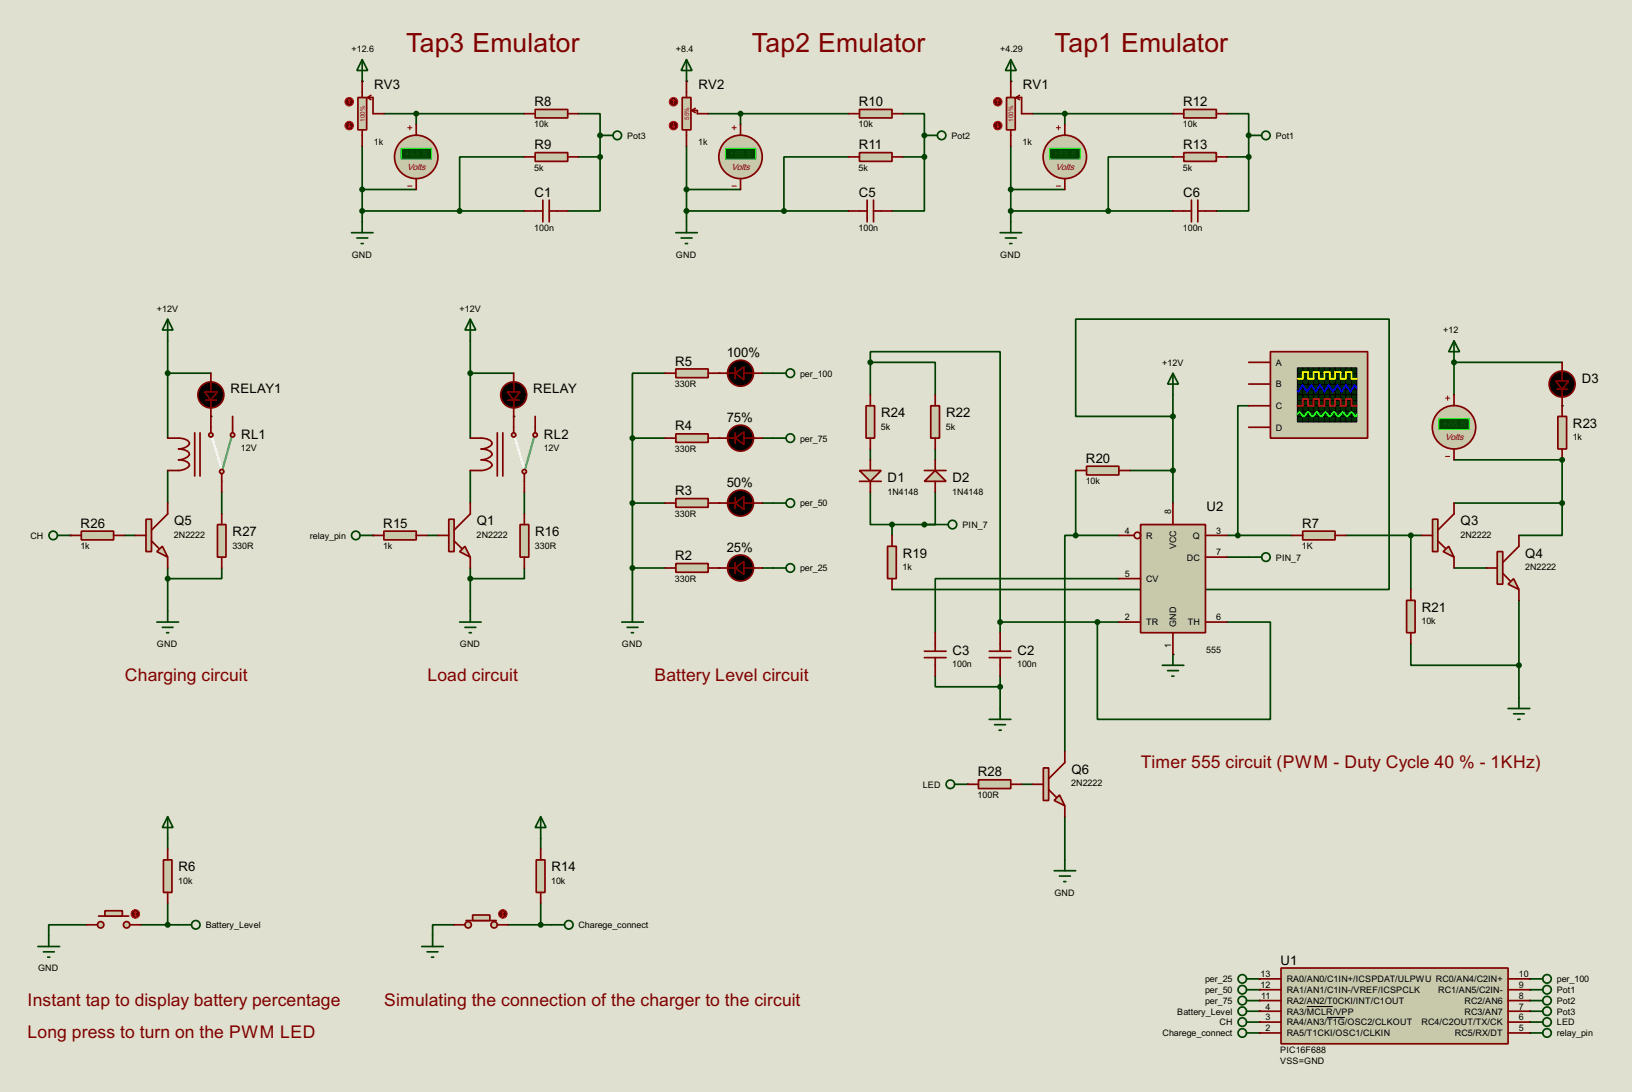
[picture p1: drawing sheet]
<svg xmlns="http://www.w3.org/2000/svg" width="383mm" height="256mm" viewBox="0 0 383 256" stroke-linecap="round" stroke-linejoin="round" font-family="sans-serif">
<path d="M0 0h383.5v256.5h-383.5z" fill="#e0e0d0"/>
<circle cx="85.1" cy="19.1" r=".2" fill="#004000"/>
<path d="M85.1 34.3v17.8M90.2 26.7h33M97.8 26.7v2.6M123.2 36.9h-15.2v12.7M135.9 36.9h5.1v12.7h-7.6M85.1 49.6h38.1M85.1 44.5h12.7" fill="none" stroke="#004000" stroke-width=".4"/>
<circle cx="161.3" cy="19.1" r=".2" fill="#004000"/>
<path d="M161.3 34.3v17.8M166.4 26.7h33M174 26.7v2.6M199.4 36.9h-15.2v12.7M212.1 36.9h5.1v12.7h-7.6M161.3 49.6h38.1M161.3 44.5h12.7" fill="none" stroke="#004000" stroke-width=".4"/>
<circle cx="237.5" cy="19.1" r=".2" fill="#004000"/>
<path d="M237.5 34.3v17.8M242.6 26.7h33M250.2 26.7v2.6M275.6 36.9h-15.2v12.7M288.3 36.9h5.1v12.7h-7.6M237.5 49.6h38.1M237.5 44.5h12.7M156.3 87.7h-7.7v15.2h7.7M179.1 133.4h2.6" fill="none" stroke="#004000" stroke-width=".4"/>
<circle cx="169" cy="133.4" r=".2" fill="#004000"/>
<path d="M179.1 118.2h2.6" fill="none" stroke="#004000" stroke-width=".4"/>
<circle cx="169" cy="118.2" r=".2" fill="#004000"/>
<path d="M179.1 102.9h2.6" fill="none" stroke="#004000" stroke-width=".4"/>
<circle cx="169" cy="102.9" r=".2" fill="#004000"/>
<path d="M179.1 87.7h2.6" fill="none" stroke="#004000" stroke-width=".4"/>
<circle cx="169" cy="87.7" r=".2" fill="#004000"/>
<path d="M39.4 196.9v2.5M127.1 196.9v2.5M106.7 217.2h-5v2.6M119.4 217.2h10.2M127.1 212.1v5.1" fill="none" stroke="#004000" stroke-width=".4"/>
<circle cx="87.7" cy="125.8" r=".2" fill="#004000"/>
<path d="M123.2 115.6v5.1M100.4 125.8h2.5M110.5 133.4v10.2M123.2 133.4v2.5h-12.7" fill="none" stroke="#004000" stroke-width=".4"/>
<circle cx="120.7" cy="97.8" r=".2" fill="#004000"/>
<path d="M135.9 26.7h5.1v10.2M110.5 80.1v22.8M110.5 87.7h10.2M110.5 110.5v7.7M148.6 102.9v40.7M148.6 118.2h7.7M148.6 133.4h7.7M20.4 217.2h-8.9v2.6M33.1 217.2h8.9M39.4 212.1v5.1" fill="none" stroke="#004000" stroke-width=".4"/>
<circle cx="141" cy="31.8" r=".2" fill="#004000"/>
<path d="M212.1 26.7h5.1v10.2" fill="none" stroke="#004000" stroke-width=".4"/>
<circle cx="217.2" cy="31.8" r=".2" fill="#004000"/>
<path d="M288.3 26.7h5.1v10.2" fill="none" stroke="#004000" stroke-width=".4"/>
<g fill="#004000">
<circle cx="293.4" cy="31.8" r=".2"/>
<circle cx="296" cy="229.9" r=".2"/>
<circle cx="359.5" cy="229.9" r=".2"/>
<circle cx="359.5" cy="232.5" r=".2"/>
<circle cx="359.5" cy="235" r=".2"/>
<circle cx="359.5" cy="237.5" r=".2"/>
<circle cx="359.5" cy="240.1" r=".2"/>
<circle cx="359.5" cy="242.6" r=".2"/>
<circle cx="296" cy="240.1" r=".2"/>
<circle cx="296" cy="242.6" r=".2"/>
<circle cx="296" cy="232.5" r=".2"/>
<circle cx="296" cy="237.5" r=".2"/>
<circle cx="296" cy="235" r=".2"/>
</g>
<path d="M341.7 85.1v7.7" fill="none" stroke="#004000" stroke-width=".4"/>
<circle cx="341.7" cy="85.1" r=".2" fill="#004000"/>
<path d="M341.7 85.1h25.4" fill="none" stroke="#004000" stroke-width=".4"/>
<circle cx="367.1" cy="95.3" r=".2" fill="#004000"/>
<path d="M341.7 108h25.4" fill="none" stroke="#004000" stroke-width=".4"/>
<circle cx="367.1" cy="108" r=".2" fill="#004000"/>
<g fill="none" stroke="#004000" stroke-width=".4">
<path d="M275.6 92.8v5h-22.8v-22.8h73.6v63.5h-116.8M341.7 118.2h25.4M367.1 118.2v7.6h-10.2M367.1 108v10.2M219.8 123.2h-10.2v2.6M288.3 130.9h5.1M316.3 125.8h17.8M331.5 125.8v12.7M341.7 133.4h7.6M219.8 158.8v2.5h15.2M235 158.8v7.6M331.5 151.2v5.1h25.4"/>
<path d="M356.9 141v22.9"/>
</g>
<circle cx="275.6" cy="153.7" r=".2" fill="#004000"/>
<path d="M204.5 85.1h15.3v7.7M204.5 85.1v-2.5h30.5v63.5M204.5 85.1v7.7M204.5 115.6v7.6h5.1M204.5 105.5v2.5M219.8 115.6v7.6h-2.6M219.8 105.5v2.5M262.9 135.9h-43.1v12.7M235 146.1h27.9M235 146.1v2.5M257.9 146.1v22.9h40.6v-22.9h-10.2" fill="none" stroke="#004000" stroke-width=".4"/>
<circle cx="16.6" cy="125.8" r=".2" fill="#004000"/>
<path d="M52.1 115.6v5.1M29.3 125.8h2.5M39.4 133.4v10.2M52.1 133.4v2.5h-12.7" fill="none" stroke="#004000" stroke-width=".4"/>
<circle cx="49.6" cy="97.8" r=".2" fill="#004000"/>
<path d="M39.4 80.1v22.8M39.4 87.7h10.2M275.6 97.8v20.4M39.4 110.5v7.7M252.8 110.5v15.3M265.5 110.5h10.1M252.8 125.8h-2.6v50.8M252.8 125.8h10.1M250.2 191.8v10.2" fill="none" stroke="#004000" stroke-width=".4"/>
<circle cx="227.4" cy="184.2" r=".2" fill="#004000"/>
<path d="M85.1 14l1.3 2.6h-2.5zM85.1 14v5.1M82.6 54.7h5.1M83.9 55.9h2.5M84.9 57.2h.5M85.1 52.1v2.6M293.4 95.3h-2.5v30.5M288.3 125.8h15.3M240.1 184.2h2.5" fill="none" stroke="#004000" stroke-width=".4"/>
<path d="M84.1 22.9h2.1v7.6h-2.1z" fill="#c8c8aa" stroke="#800000" stroke-width=".4"/>
<path d="M85.1 19.1v3.8M85.1 30.5v3.8M86.4 22.9l.8 .5M86.4 22.9h1.3v3.8h2.5M87.2 22.4l-.8 .5" fill="none" stroke="#800000" stroke-width=".4"/>
<circle cx="82" cy="23.9" r="1" fill="#400000" stroke="#f00" stroke-width=".23"/>
<path d="M82.1 23.4l-.3 .3M82.1 23.4l.3 .3M82.1 23.4v1" fill="none" stroke="#f00" stroke-width=".23"/>
<circle cx="82" cy="29.5" r="1" fill="#400000" stroke="#f00" stroke-width=".23"/>
<path d="M81.8 29.8l.3 .2M82.1 29v1M82.4 29.8l-.3 .2" fill="none" stroke="#f00" stroke-width=".23"/>
<g fill="none" stroke="#004000" stroke-width=".4">
<path d="M359.5 232.5h3M359.5 235h3M359.5 237.5h3"/>
<circle cx="363.5" cy="235" r="1"/>
<circle cx="363.5" cy="237.5" r="1"/>
<circle cx="363.5" cy="232.5" r="1"/>
</g>
<circle cx="85.1" cy="49.6" r=".5" fill="#004000" stroke="#004000" stroke-width=".4"/>
<path d="M125.8 25.7h7.6v2h-7.6z" fill="#c8c8aa" stroke="#800000" stroke-width=".4"/>
<path d="M123.2 26.7h2.6M133.4 26.7h2.5" fill="none" stroke="#800000" stroke-width=".4"/>
<path d="M125.8 35.9h7.6v2h-7.6z" fill="#c8c8aa" stroke="#800000" stroke-width=".4"/>
<path d="M123.2 36.9h2.6M133.4 36.9h2.5M123.2 49.6h4.4M127.6 47v5.1M129.1 47v5.1M129.1 49.6h4.3" fill="none" stroke="#800000" stroke-width=".4"/>
<g fill="#004000" stroke="#004000" stroke-width=".4">
<circle cx="108" cy="49.6" r=".5"/>
<circle cx="141" cy="36.9" r=".5"/>
</g>
<circle cx="97.8" cy="36.9" r="5.1" fill="#c8c8aa" stroke="#800000" stroke-width=".4"/>
<path d="M95.8 30h1M96.3 29.5v1M95.8 43.7h1" fill="none" stroke="#800000" stroke-width=".23"/>
<path d="M94.3 34.9h7.1v2.5h-7.1z" fill="#004000" stroke="#0f0" stroke-width=".23"/>
<path d="M97.8 29.3v2.5M97.8 42v2.5" fill="none" stroke="#800000" stroke-width=".4"/>
<g fill="#004000" stroke="#004000" stroke-width=".4">
<circle cx="97.8" cy="26.7" r=".5"/>
<circle cx="85.1" cy="44.5" r=".5"/>
</g>
<path d="M161.3 14l1.3 2.6h-2.5zM161.3 14v5.1M158.8 54.7h5.1M160.1 55.9h2.5M161.1 57.2h.5M161.3 52.1v2.6" fill="none" stroke="#004000" stroke-width=".4"/>
<path d="M160.3 22.9h2.1v7.6h-2.1z" fill="#c8c8aa" stroke="#800000" stroke-width=".4"/>
<path d="M161.3 19.1v3.8M161.3 30.5v3.8M162.6 26l.8 .5M162.6 26h1.3v.7h2.5M163.4 25.5l-.8 .5" fill="none" stroke="#800000" stroke-width=".4"/>
<circle cx="158.2" cy="23.9" r="1" fill="#400000" stroke="#f00" stroke-width=".23"/>
<path d="M158.3 23.4l-.3 .3M158.3 23.4l.3 .3M158.3 23.4v1" fill="none" stroke="#f00" stroke-width=".23"/>
<circle cx="158.2" cy="29.5" r="1" fill="#400000" stroke="#f00" stroke-width=".23"/>
<path d="M158 29.8l.3 .2M158.3 29v1M158.6 29.8l-.3 .2" fill="none" stroke="#f00" stroke-width=".23"/>
<circle cx="161.3" cy="49.6" r=".5" fill="#004000" stroke="#004000" stroke-width=".4"/>
<path d="M202 25.7h7.6v2h-7.6z" fill="#c8c8aa" stroke="#800000" stroke-width=".4"/>
<path d="M199.4 26.7h2.6M209.6 26.7h2.5" fill="none" stroke="#800000" stroke-width=".4"/>
<path d="M202 35.9h7.6v2h-7.6z" fill="#c8c8aa" stroke="#800000" stroke-width=".4"/>
<path d="M199.4 36.9h2.6M209.6 36.9h2.5M199.4 49.6h4.4M203.8 47v5.1M205.3 47v5.1M205.3 49.6h4.3" fill="none" stroke="#800000" stroke-width=".4"/>
<g fill="#004000" stroke="#004000" stroke-width=".4">
<circle cx="184.2" cy="49.6" r=".5"/>
<circle cx="217.2" cy="36.9" r=".5"/>
</g>
<circle cx="174" cy="36.9" r="5.1" fill="#c8c8aa" stroke="#800000" stroke-width=".4"/>
<path d="M172 30h1M172.5 29.5v1M172 43.7h1" fill="none" stroke="#800000" stroke-width=".23"/>
<path d="M170.5 34.9h7.1v2.5h-7.1z" fill="#004000" stroke="#0f0" stroke-width=".23"/>
<path d="M174 29.3v2.5M174 42v2.5" fill="none" stroke="#800000" stroke-width=".4"/>
<g fill="#004000" stroke="#004000" stroke-width=".4">
<circle cx="174" cy="26.7" r=".5"/>
<circle cx="161.3" cy="44.5" r=".5"/>
</g>
<path d="M237.5 14l1.3 2.6h-2.5zM237.5 14v5.1M235 54.7h5.1M236.3 55.9h2.5M237.3 57.2h.5M237.5 52.1v2.6" fill="none" stroke="#004000" stroke-width=".4"/>
<path d="M236.5 22.9h2.1v7.6h-2.1z" fill="#c8c8aa" stroke="#800000" stroke-width=".4"/>
<path d="M237.5 19.1v3.8M237.5 30.5v3.8M238.8 22.9l.8 .5M238.8 22.9h1.3v3.8h2.5M239.6 22.4l-.8 .5" fill="none" stroke="#800000" stroke-width=".4"/>
<circle cx="234.4" cy="23.9" r="1" fill="#400000" stroke="#f00" stroke-width=".23"/>
<path d="M234.5 23.4l-.3 .3M234.5 23.4l.3 .3M234.5 23.4v1" fill="none" stroke="#f00" stroke-width=".23"/>
<circle cx="234.4" cy="29.5" r="1" fill="#400000" stroke="#f00" stroke-width=".23"/>
<path d="M234.2 29.8l.3 .2M234.5 29v1M234.8 29.8l-.3 .2" fill="none" stroke="#f00" stroke-width=".23"/>
<circle cx="237.5" cy="49.6" r=".5" fill="#004000" stroke="#004000" stroke-width=".4"/>
<path d="M278.2 25.7h7.6v2h-7.6z" fill="#c8c8aa" stroke="#800000" stroke-width=".4"/>
<path d="M275.6 26.7h2.6M285.8 26.7h2.5" fill="none" stroke="#800000" stroke-width=".4"/>
<path d="M278.2 35.9h7.6v2h-7.6z" fill="#c8c8aa" stroke="#800000" stroke-width=".4"/>
<path d="M275.6 36.9h2.6M285.8 36.9h2.5M275.6 49.6h4.4M280 47v5.1M281.5 47v5.1M281.5 49.6h4.3" fill="none" stroke="#800000" stroke-width=".4"/>
<g fill="#004000" stroke="#004000" stroke-width=".4">
<circle cx="260.4" cy="49.6" r=".5"/>
<circle cx="293.4" cy="36.9" r=".5"/>
</g>
<circle cx="250.2" cy="36.9" r="5.1" fill="#c8c8aa" stroke="#800000" stroke-width=".4"/>
<path d="M248.2 30h1M248.7 29.5v1M248.2 43.7h1" fill="none" stroke="#800000" stroke-width=".23"/>
<path d="M246.7 34.9h7.1v2.5h-7.1z" fill="#004000" stroke="#0f0" stroke-width=".23"/>
<path d="M250.2 29.3v2.5M250.2 42v2.5" fill="none" stroke="#800000" stroke-width=".4"/>
<g fill="#004000" stroke="#004000" stroke-width=".4">
<circle cx="250.2" cy="26.7" r=".5"/>
<circle cx="237.5" cy="44.5" r=".5"/>
</g>
<path d="M158.8 132.4h7.6v2h-7.6z" fill="#c8c8aa" stroke="#800000" stroke-width=".4"/>
<path d="M156.3 133.4h2.5M166.4 133.4h2.6" fill="none" stroke="#800000" stroke-width=".4"/>
<path d="M158.8 117.1h7.6v2.1h-7.6z" fill="#c8c8aa" stroke="#800000" stroke-width=".4"/>
<path d="M156.3 118.2h2.5M166.4 118.2h2.6" fill="none" stroke="#800000" stroke-width=".4"/>
<path d="M158.8 101.9h7.6v2h-7.6z" fill="#c8c8aa" stroke="#800000" stroke-width=".4"/>
<path d="M156.3 102.9h2.5M166.4 102.9h2.6" fill="none" stroke="#800000" stroke-width=".4"/>
<path d="M158.8 86.7h7.6v2h-7.6z" fill="#c8c8aa" stroke="#800000" stroke-width=".4"/>
<g fill="none" stroke="#800000" stroke-width=".4">
<path d="M156.3 87.7h2.5M166.4 87.7h6.4M172.8 86.4v2.6M174.8 87.7h4.3M169 118.2h3.8M169 102.9h3.8M172.8 101.7v2.5M172.8 116.9v2.5M174.8 118.2h4.3M174.8 102.9h4.3M169 133.4h3.8M172.8 132.1v2.6"/>
<path d="M174.8 133.4h4.3"/>
</g>
<circle cx="148.6" cy="102.9" r=".5" fill="#004000" stroke="#004000" stroke-width=".4"/>
<g fill="none" stroke="#004000" stroke-width=".4">
<path d="M181.7 87.7h3M181.7 118.2h3M181.7 102.9h3M181.7 133.4h3M146.1 146.1h5.1M147.4 147.4h2.5M148.4 148.6h.5M148.6 143.6v2.5M39.4 191.8l1.3 2.6h-2.5zM39.4 191.8v5.1M11.5 219.8v2.5M8.9 222.3h5.1"/>
<path d="M10.2 223.6h2.6M11.2 224.8h.5"/>
<circle cx="185.7" cy="87.7" r="1"/>
<circle cx="185.7" cy="118.2" r="1"/>
<circle cx="185.7" cy="102.9" r="1"/>
<circle cx="185.7" cy="133.4" r="1"/>
</g>
<g fill="#000" stroke="#800000" stroke-width=".4">
<path d="M172.8 87.7l2-1.5v3zM172.8 118.2l2-1.6v3.1zM172.8 102.9l2-1.5v3zM172.8 133.4l2-1.5v3z"/>
<circle cx="174" cy="87.7" r="3.1"/>
<circle cx="174" cy="118.2" r="3.1"/>
<circle cx="174" cy="102.9" r="3.1"/>
<circle cx="174" cy="133.4" r="3.1"/>
</g>
<path d="M38.4 202h2v7.6h-2z" fill="#c8c8aa" stroke="#800000" stroke-width=".4"/>
<path d="M119.4 94h2.6M120.7 87.7v4.3M120.7 94v3.8M39.4 199.4v2.6M39.4 209.6v2.5" fill="none" stroke="#800000" stroke-width=".4"/>
<g fill="none" stroke="#004000" stroke-width=".4">
<path d="M42 217.2h3M292.9 237.5h3.1"/>
<circle cx="46" cy="217.2" r="1"/>
<circle cx="291.9" cy="237.5" r="1"/>
</g>
<g fill="#000" stroke="#800000" stroke-width=".4">
<path d="M119.2 92h3l-1.5 2z"/>
<circle cx="120.7" cy="92.8" r="3.1"/>
</g>
<g fill="#c8c8aa" stroke="#800000" stroke-width=".4">
<circle cx="116.1" cy="217.2" r=".75"/>
<circle cx="110" cy="217.2" r=".75"/>
</g>
<path d="M109.5 216.2h7.1" fill="none" stroke="#800000" stroke-width=".4"/>
<path d="M111.1 214.9h4v1.3h-4z" fill="#c8c8aa" stroke="#800000" stroke-width=".4"/>
<path d="M106.7 217.2h2.6M116.9 217.2h2.5" fill="none" stroke="#800000" stroke-width=".4"/>
<circle cx="118.1" cy="214.7" r="1" fill="#400000" stroke="#f00" stroke-width=".23"/>
<path d="M117.9 214.9l.3 .3M118.2 214.2v1M118.2 214.2l-.3 .2M118.2 214.2l.2 .2M118.4 214.9l-.2 .3" fill="none" stroke="#f00" stroke-width=".23"/>
<path d="M127.1 191.8l1.2 2.6h-2.5zM127.1 191.8v5.1M101.7 219.8v2.5M99.1 222.3h5.1M100.4 223.6h2.5M101.4 224.8h.5" fill="none" stroke="#004000" stroke-width=".4"/>
<path d="M126 202h2.1v7.6h-2.1z" fill="#c8c8aa" stroke="#800000" stroke-width=".4"/>
<path d="M127.1 199.4v2.6M127.1 209.6v2.5" fill="none" stroke="#800000" stroke-width=".4"/>
<g fill="none" stroke="#004000" stroke-width=".4">
<path d="M84.6 125.8h3.1M129.6 217.2h3"/>
<circle cx="83.6" cy="125.8" r="1"/>
<circle cx="133.6" cy="217.2" r="1"/>
</g>
<circle cx="127" cy="217.2" r=".5" fill="#004000" stroke="#004000" stroke-width=".4"/>
<path d="M90.2 124.8h7.6v2h-7.6z" fill="#c8c8aa" stroke="#800000" stroke-width=".4"/>
<path d="M87.7 125.8h2.5M97.8 125.8h2.6" fill="none" stroke="#800000" stroke-width=".4"/>
<path d="M108 146.1h5.1M109.3 147.4h2.5M110.3 148.6h.5M110.5 143.6v2.5" fill="none" stroke="#004000" stroke-width=".4"/>
<path d="M108 129.6l1.3-1.3 1.2 2.6z" fill="#c8c8aa" stroke="#800000" stroke-width=".4"/>
<path d="M105.5 122h1.2v7.6h-1.2z" fill="#c8c8aa" stroke="#800000" stroke-width=".4"/>
<path d="M110.5 118.2v2.5l-3.8 3.8M102.9 125.8h2.6M106.7 127.1l1.8 1.7M110.5 130.9v2.5" fill="none" stroke="#800000" stroke-width=".4"/>
<path d="M110.5 75l1.3 2.5h-2.5zM110.5 75v5.1" fill="none" stroke="#004000" stroke-width=".4"/>
<path d="M122.2 123.2h2.1v7.7h-2.1z" fill="#c8c8aa" stroke="#800000" stroke-width=".4"/>
<path d="M113.1 102.9h.6a2.03 2.03 0 0 1 1.9 1.3 2.61 2.61 0 0 1-2.5 1.3h.6a2.03 2.03 0 0 1 1.9 1.2 2.7 2.7 0 0 1-2.5 1.3h.6a2.03 2.03 0 0 1 1.9 1.3 2.68 2.68 0 0 1-2.5 1.2M116.9 101.7v10.1M118.2 101.7v10.1M120.7 100.4v1.3M123.2 111.3v1.8M125.8 100.4v1.3M123.2 120.7v2.5M123.2 130.9v2.5" fill="none" stroke="#800000" stroke-width=".4"/>
<circle cx="110.5" cy="135.9" r=".5" fill="#004000" stroke="#004000" stroke-width=".4"/>
<path d="M121 102.7l2.2 7.6" fill="none" stroke="#feffff" stroke-width=".5"/>
<path d="M125.5 102.7l-2 7.3" fill="none" stroke="#00c0c0" stroke-width=".5"/>
<g fill="#c8c8aa" stroke="#800000" stroke-width=".4">
<circle cx="123.2" cy="110.8" r=".5"/>
<circle cx="125.7" cy="102.2" r=".5"/>
<circle cx="120.7" cy="102.2" r=".5"/>
</g>
<path d="M120.7 97.8v2.6M125.8 97.8v2.6M110.5 102.9h2.6M110.5 110.5h2.6M123.2 113.1v2.5" fill="none" stroke="#800000" stroke-width=".4"/>
<circle cx="110.5" cy="87.7" r=".5" fill="#004000" stroke="#004000" stroke-width=".4"/>
<g fill="none" stroke="#004000" stroke-width=".4">
<path d="M292.9 229.9h3.1M292.9 232.5h3.1M292.9 235h3.1M359.5 229.9h3M292.9 242.6h3.1M359.5 242.6h3"/>
<circle cx="291.9" cy="232.5" r="1"/>
<circle cx="291.9" cy="229.9" r="1"/>
<circle cx="291.9" cy="235" r="1"/>
<circle cx="363.5" cy="229.9" r="1"/>
<circle cx="291.9" cy="242.6" r="1"/>
<circle cx="363.5" cy="242.6" r="1"/>
</g>
<g fill="#c8c8aa" stroke="#800000" stroke-width=".4">
<circle cx="29.7" cy="217.2" r=".75"/>
<circle cx="23.6" cy="217.2" r=".75"/>
</g>
<path d="M23.2 215.2h7.1" fill="none" stroke="#800000" stroke-width=".4"/>
<path d="M24.7 213.9h4.1v1.3h-4.1z" fill="#c8c8aa" stroke="#800000" stroke-width=".4"/>
<path d="M20.4 217.2h2.5M30.5 217.2h2.6" fill="none" stroke="#800000" stroke-width=".4"/>
<circle cx="31.8" cy="214.7" r="1" fill="#400000" stroke="#f00" stroke-width=".23"/>
<path d="M31.6 214.9l.2 .3M31.8 214.2v1M31.8 214.2l-.2 .2M31.8 214.2l.3 .2M32.1 214.9l-.3 .3" fill="none" stroke="#f00" stroke-width=".23"/>
<g fill="#004000" stroke="#004000" stroke-width=".4">
<circle cx="39.4" cy="217.2" r=".5"/>
<circle cx="148.6" cy="133.4" r=".5"/>
<circle cx="148.6" cy="118.2" r=".5"/>
<circle cx="141" cy="31.8" r=".5"/>
<circle cx="217.2" cy="31.8" r=".5"/>
<circle cx="293.4" cy="31.8" r=".5"/>
</g>
<g fill="none" stroke="#004000" stroke-width=".4">
<path d="M141 31.8h3.1M217.2 31.8h3.1M293.4 31.8h3.1M292.9 240.1h3.1M359.5 240.1h3"/>
<circle cx="145" cy="31.8" r="1"/>
<circle cx="221.2" cy="31.8" r="1"/>
<circle cx="297.4" cy="31.8" r="1"/>
<circle cx="291.9" cy="240.1" r="1"/>
<circle cx="363.5" cy="240.1" r="1"/>
</g>
<path d="M301 227.4h53.4v17.8h-53.4z" fill="#c8c8aa" stroke="#800000" stroke-width=".4"/>
<path d="M296 229.9h5M296 232.5h5M296 235h5M296 237.5h5M354.4 229.9h5.1M354.4 232.5h5.1M354.4 235h5.1M354.4 237.5h5.1M296 240.1h5M296 242.6h5M354.4 240.1h5.1M354.4 242.6h5.1" fill="none" stroke="#800000" stroke-width=".4"/>
<path d="M307.1 236.4h6.1M311.8 239h4.2" fill="none" stroke="#000" stroke-width=".23"/>
<path d="M275.6 87.7l1.3 2.5h-2.5zM275.6 87.7v5.1M341.7 80.1l1.3 2.5h-2.6zM341.7 80.1v5M273.1 156.3h5.1M274.4 157.5h2.5M275.4 158.8h.5M275.6 153.7v2.6M354.4 166.4h5.1M355.7 167.7h2.5M356.7 169h.5M356.9 163.9v2.5" fill="none" stroke="#004000" stroke-width=".4"/>
<circle cx="341.6" cy="100.4" r="5.1" fill="#c8c8aa" stroke="#800000" stroke-width=".4"/>
<path d="M339.7 93.5h1M340.2 93v1M339.7 107.2h1" fill="none" stroke="#800000" stroke-width=".23"/>
<path d="M338.1 98.4h7.1v2.5h-7.1z" fill="#004000" stroke="#0f0" stroke-width=".23"/>
<path d="M341.7 92.8v2.5M341.7 105.5v2.5M232.5 153h5M232.5 154.5h5M235 148.6v4.4M235 154.5v4.3" fill="none" stroke="#800000" stroke-width=".4"/>
<circle cx="257.8" cy="146.1" r=".5" fill="#004000" stroke="#004000" stroke-width=".4"/>
<path d="M232.5 169h5M233.7 170.2h2.6M234.8 171.5h.5M235 166.4v2.6" fill="none" stroke="#004000" stroke-width=".4"/>
<path d="M298.5 82.6h22.9v20.3h-22.9z" fill="#c8c8aa" stroke="#800000" stroke-width=".4"/>
<path d="M304.9 86.4h13.9v12.7h-13.9z" fill="#003000" stroke="#000" stroke-width=".25"/>
<g fill="none" stroke="#000" stroke-width=".23">
<path d="M304.9 90.2h13.9M304.9 87.7h13.9M304.9 89h13.9M304.9 91.5h13.9M304.9 94h13.9M304.9 95.3h13.9M304.9 96.6h13.9M304.9 97.8h13.9M304.9 92.8h13.9M306.1 86.4v12.7M307.4 86.4v12.7M308.7 86.4v12.7"/>
<path d="M309.9 86.4v12.7M311.2 86.4v12.7M312.5 86.4v12.7M313.7 86.4v12.7M315 86.4v12.7M316.3 86.4v12.7M317.6 86.4v12.7"/>
</g>
<path d="M304.9 89h1.2v-1.6h1.3v1.6h1.3v-1.6h1.2v1.6h1.3v-1.6h1.3v1.6h1.2v-1.6h1.3v1.6h1.3v-1.6h1.3v1.6h1.2" fill="none" stroke="#ff0" stroke-width=".4"/>
<path d="M304.9 95.3h1.2v-1.5h1.3v1.5h1.3v-1.5h1.2v1.5h1.3v-1.5h1.3v1.5h1.2v-1.5h1.3v1.5h1.3v-1.5h1.3v1.5h1.2" fill="none" stroke="#f00" stroke-width=".4"/>
<path d="M318.8 91.2l-.5-.7-1 1.5-1-1.5-1 1.5-1-1.5-1.1 1.5-1-1.5-1 1.5-1-1.5-1 1.5-1-1.5-1.1 1.5-1-1.5-1 1.5-.2-.3" fill="none" stroke="#00f" stroke-width=".4"/>
<path d="M304.9 97.3l.5-.5 .4 .4a.58 .58 0 0 0 .6 .6 .58 .58 0 0 0 .5-.6l.2-.3a.6 .6 0 0 1 .9 .5l.4 .4 .4-.4a.58 .58 0 0 1 .6-.6 .58 .58 0 0 1 .6 .6l.2 .3a.6 .6 0 0 0 .8-.5l.5-.4 .4 .4a.58 .58 0 0 0 .6 .6 .58 .58 0 0 0 .5-.6l.5-.4 .5 .5a.54 .54 0 0 0 .7 .4l.2-.3a.58 .58 0 0 1 .6-.6 .58 .58 0 0 1 .6 .6l.4 .4 .5-.5a.54 .54 0 0 1 .8-.4l.8 .9 .2-.5" fill="none" stroke="#0f0" stroke-width=".4"/>
<path d="M293.4 85.1h5.1M293.4 90.2h5.1M293.4 95.3h5.1M293.4 100.4h5.1" fill="none" stroke="#800000" stroke-width=".4"/>
<g fill="none" stroke="#004000" stroke-width=".4">
<path d="M293.4 130.9h3.1"/>
<circle cx="297.4" cy="130.9" r="1"/>
</g>
<circle cx="341.6" cy="85.1" r=".5" fill="#004000" stroke="#004000" stroke-width=".4"/>
<path d="M366.1 97.8h2v7.7h-2z" fill="#c8c8aa" stroke="#800000" stroke-width=".4"/>
<path d="M365.8 91.5h2.6M367.1 85.1v4.4M367.1 91.5v6.3M367.1 105.5v2.5" fill="none" stroke="#800000" stroke-width=".4"/>
<g fill="#000" stroke="#800000" stroke-width=".4">
<path d="M365.6 89.5h3l-1.5 2z"/>
<circle cx="367" cy="90.2" r="3.1"/>
</g>
<path d="M306.1 124.8h7.6v2h-7.6z" fill="#c8c8aa" stroke="#800000" stroke-width=".4"/>
<path d="M303.6 125.8h2.5M313.7 125.8h2.6" fill="none" stroke="#800000" stroke-width=".4"/>
<path d="M339.1 129.6l1.3-1.3 1.3 2.6z" fill="#c8c8aa" stroke="#800000" stroke-width=".4"/>
<path d="M336.6 122h1.3v7.6h-1.3z" fill="#c8c8aa" stroke="#800000" stroke-width=".4"/>
<path d="M341.7 118.2v2.5l-3.8 3.8M334.1 125.8h2.5M337.9 127.1l1.8 1.7M341.7 130.9v2.5" fill="none" stroke="#800000" stroke-width=".4"/>
<g fill="#004000" stroke="#004000" stroke-width=".4">
<circle cx="367" cy="108" r=".5"/>
<circle cx="367" cy="118.2" r=".5"/>
</g>
<path d="M354.4 137.2l1.3-1.3 1.2 2.6z" fill="#c8c8aa" stroke="#800000" stroke-width=".4"/>
<path d="M351.8 129.6h1.3v7.6h-1.3z" fill="#c8c8aa" stroke="#800000" stroke-width=".4"/>
<path d="M349.3 133.4h2.5M353.1 134.7l1.8 1.8M356.9 125.8v2.5l-3.8 3.8M356.9 138.5v2.5" fill="none" stroke="#800000" stroke-width=".4"/>
<path d="M208.6 128.3h2v7.6h-2z" fill="#c8c8aa" stroke="#800000" stroke-width=".4"/>
<path d="M209.6 125.8v2.5M209.6 135.9v2.6M217.2 153h5.1M217.2 154.5h5.1M219.8 148.6v4.4M219.8 154.5v4.3" fill="none" stroke="#800000" stroke-width=".4"/>
<g fill="#004000" stroke="#004000" stroke-width=".4">
<circle cx="209.6" cy="123.2" r=".5"/>
<circle cx="275.6" cy="97.8" r=".5"/>
<circle cx="235" cy="161.3" r=".5"/>
</g>
<path d="M330.5 141h2v7.6h-2z" fill="#c8c8aa" stroke="#800000" stroke-width=".4"/>
<path d="M331.5 138.5v2.5M331.5 148.6v2.6" fill="none" stroke="#800000" stroke-width=".4"/>
<g fill="#004000" stroke="#004000" stroke-width=".4">
<circle cx="331.5" cy="125.8" r=".5"/>
<circle cx="356.9" cy="156.3" r=".5"/>
<circle cx="217.2" cy="123.2" r=".5"/>
</g>
<g fill="none" stroke="#004000" stroke-width=".4">
<path d="M219.8 123.2h3"/>
<circle cx="223.8" cy="123.2" r="1"/>
</g>
<path d="M268 123.2h15.3v25.4h-15.3z" fill="#c8c8aa" stroke="#800000" stroke-width=".4"/>
<g fill="none" stroke="#800000" stroke-width=".4">
<path d="M275.6 118.2v5M262.9 125.8h3.6M262.9 135.9h5.1M283.3 125.8h5M283.3 130.9h5M262.9 146.1h5.1M275.6 148.6v5.1M283.3 146.1h5"/>
<circle cx="267.2" cy="125.8" r=".75"/>
</g>
<path d="M218.7 95.3h2.1v7.6h-2.1z" fill="#c8c8aa" stroke="#800000" stroke-width=".4"/>
<path d="M219.8 92.8v2.5M219.8 102.9v2.6" fill="none" stroke="#800000" stroke-width=".4"/>
<path d="M217.2 113.1l2.6-2.6 2.5 2.6z" fill="#c8c8aa" stroke="#800000" stroke-width=".4"/>
<path d="M217.2 110.5h5.1M219.8 108v2.5M219.8 113.1v2.5" fill="none" stroke="#800000" stroke-width=".4"/>
<path d="M203.5 95.3h2v7.6h-2z" fill="#c8c8aa" stroke="#800000" stroke-width=".4"/>
<path d="M204.5 92.8v2.5M204.5 102.9v2.6" fill="none" stroke="#800000" stroke-width=".4"/>
<path d="M202 110.5h5.1l-2.6 2.6z" fill="#c8c8aa" stroke="#800000" stroke-width=".4"/>
<path d="M48.3 94h2.6M49.6 87.7v4.3M49.6 94v3.8M202 113.1h5.1M204.5 108v2.5M204.5 113.1v2.5" fill="none" stroke="#800000" stroke-width=".4"/>
<g fill="#004000" stroke="#004000" stroke-width=".4">
<circle cx="204.5" cy="85.1" r=".5"/>
<circle cx="235" cy="146.1" r=".5"/>
</g>
<g fill="#000" stroke="#800000" stroke-width=".4">
<path d="M48.1 92h3l-1.5 2z"/>
<circle cx="49.5" cy="92.8" r="3.1"/>
</g>
<g fill="none" stroke="#004000" stroke-width=".4">
<path d="M13.5 125.8h3.1"/>
<circle cx="12.5" cy="125.8" r="1"/>
</g>
<path d="M19.1 124.8h7.6v2h-7.6z" fill="#c8c8aa" stroke="#800000" stroke-width=".4"/>
<path d="M16.6 125.8h2.5M26.7 125.8h2.6" fill="none" stroke="#800000" stroke-width=".4"/>
<path d="M36.9 146.1h5.1M38.2 147.4h2.5M39.2 148.6h.5M39.4 143.6v2.5" fill="none" stroke="#004000" stroke-width=".4"/>
<path d="M36.9 129.6l1.3-1.3 1.2 2.6z" fill="#c8c8aa" stroke="#800000" stroke-width=".4"/>
<path d="M34.3 122h1.3v7.6h-1.3z" fill="#c8c8aa" stroke="#800000" stroke-width=".4"/>
<path d="M39.4 118.2v2.5l-3.8 3.8M31.8 125.8h2.5M35.6 127.1l1.8 1.7M39.4 130.9v2.5" fill="none" stroke="#800000" stroke-width=".4"/>
<path d="M39.4 75l1.3 2.5h-2.5zM39.4 75v5.1" fill="none" stroke="#004000" stroke-width=".4"/>
<path d="M51.1 123.2h2v7.7h-2z" fill="#c8c8aa" stroke="#800000" stroke-width=".4"/>
<path d="M42 102.9h.6a2.08 2.08 0 0 1 1.9 1.3 2.67 2.67 0 0 1-2.5 1.3h.6a2.08 2.08 0 0 1 1.9 1.2 2.76 2.76 0 0 1-2.5 1.3h.6a2.08 2.08 0 0 1 1.9 1.3 2.75 2.75 0 0 1-2.5 1.2M45.8 101.7v10.1M47 101.7v10.1M49.6 100.4v1.3M52.1 111.3v1.8M54.7 100.4v1.3M52.1 120.7v2.5M52.1 130.9v2.5" fill="none" stroke="#800000" stroke-width=".4"/>
<circle cx="39.4" cy="135.9" r=".5" fill="#004000" stroke="#004000" stroke-width=".4"/>
<path d="M49.8 102.7l2.3 7.6" fill="none" stroke="#feffff" stroke-width=".5"/>
<path d="M54.4 102.7l-2 7.3" fill="none" stroke="#00c0c0" stroke-width=".5"/>
<g fill="#c8c8aa" stroke="#800000" stroke-width=".4">
<circle cx="52.1" cy="110.8" r=".5"/>
<circle cx="54.6" cy="102.2" r=".5"/>
<circle cx="49.5" cy="102.2" r=".5"/>
</g>
<path d="M49.6 97.8v2.6M54.7 97.8v2.6M39.4 102.9h2.6M39.4 110.5h2.6M52.1 113.1v2.5" fill="none" stroke="#800000" stroke-width=".4"/>
<circle cx="39.4" cy="87.7" r=".5" fill="#004000" stroke="#004000" stroke-width=".4"/>
<path d="M247.7 204.5h5.1M249 205.8h2.5M250 207.1h.5M250.2 202v2.5" fill="none" stroke="#004000" stroke-width=".4"/>
<path d="M249 186.7l1.2 2.6-2.5-1.3z" fill="#c8c8aa" stroke="#800000" stroke-width=".4"/>
<path d="M245.2 180.4h1.2v7.6h-1.2z" fill="#c8c8aa" stroke="#800000" stroke-width=".4"/>
<path d="M250.2 176.6v2.5l-3.8 3.8M242.6 184.2h2.6M246.4 185.5l1.8 1.8M250.2 189.3v2.5" fill="none" stroke="#800000" stroke-width=".4"/>
<path d="M255.3 109.5h7.6v2.1h-7.6z" fill="#c8c8aa" stroke="#800000" stroke-width=".4"/>
<path d="M252.8 110.5h2.5M262.9 110.5h2.6" fill="none" stroke="#800000" stroke-width=".4"/>
<g fill="#004000" stroke="#004000" stroke-width=".4">
<circle cx="275.6" cy="110.5" r=".5"/>
<circle cx="252.7" cy="125.8" r=".5"/>
</g>
<g fill="none" stroke="#004000" stroke-width=".4">
<path d="M224.3 184.2h3.1"/>
<circle cx="223.3" cy="184.2" r="1"/>
</g>
<path d="M229.9 183.2h7.6v2h-7.6z" fill="#c8c8aa" stroke="#800000" stroke-width=".4"/>
<path d="M227.4 184.2h2.5M237.5 184.2h2.6" fill="none" stroke="#800000" stroke-width=".4"/>
<circle cx="290.8" cy="125.8" r=".5" fill="#004000" stroke="#004000" stroke-width=".4"/>
<g font-size="7" fill="#800000">
<text x="95.4" y="12.1">Tap3 Emulator</text>
<text x="176.7" y="12.1">Tap2 Emulator</text>
<text x="247.8" y="12.1">Tap1 Emulator</text>
</g>
<g font-size="4.6" fill="#800000">
<text x="29.3" y="160.1">Charging circuit</text>
<text x="100.4" y="160.1">Load circuit</text>
<text x="153.8" y="160.1">Battery Level circuit</text>
<text x="268.1" y="180.4">Timer 555 circuit (PWM - Duty Cycle 40 % - 1KHz)</text>
<text x="6.5" y="236.3">Instant tap to display battery percentage</text>
<text x="90.3" y="236.3">Simulating the connection of the charger to the circuit</text>
<text x="6.5" y="243.9">Long press to turn on the PWM LED</text>
</g>
<g font-size="3.5">
<text x="87.9" y="20.8">RV3</text>
<text x="164.1" y="20.8">RV2</text>
<text x="240.3" y="20.8">RV1</text>
<text x="125.6" y="24.9">R8</text>
<text x="201.8" y="24.9">R10</text>
<text x="278" y="24.9">R12</text>
<text x="125.6" y="35">R9</text>
<text x="201.8" y="35">R11</text>
<text x="278" y="35">R13</text>
<text x="125.6" y="46.2">C1</text>
<text x="201.8" y="46.2">C5</text>
<text x="278" y="46.2">C6</text>
<text x="170.8" y="83.8">100%</text>
<text x="158.7" y="85.9">R5</text>
<text x="371.7" y="89.9">D3</text>
<text x="54.2" y="92.4">RELAY1</text>
<text x="125.3" y="92.4">RELAY</text>
<text x="158.7" y="101.1">R4</text>
<text x="170.8" y="99.1">75%</text>
<text x="207.1" y="98">R24</text>
<text x="222.3" y="98">R22</text>
<text x="369.6" y="100.5">R23</text>
<text x="56.7" y="103.1">RL1</text>
<text x="127.8" y="103.1">RL2</text>
<text x="208.6" y="113.2">D1</text>
<text x="223.8" y="113.2">D2</text>
<text x="255.2" y="108.7">R20</text>
<text x="158.7" y="116.3">R3</text>
<text x="170.8" y="114.3">50%</text>
<text x="283.5" y="119.9">U2</text>
<text x="19" y="124">R26</text>
<text x="40.9" y="123.4">Q5</text>
<text x="54.7" y="125.9">R27</text>
<text x="90.1" y="124">R15</text>
<text x="112.1" y="123.4">Q1</text>
<text x="125.8" y="125.9">R16</text>
<text x="306" y="124">R7</text>
<text x="343.2" y="123.4">Q3</text>
<text x="158.7" y="131.6">R2</text>
<text x="170.8" y="129.6">25%</text>
<text x="212.1" y="131">R19</text>
<text x="358.4" y="131">Q4</text>
<text x="334.1" y="143.7">R21</text>
<text x="223.8" y="153.9">C3</text>
<text x="239.1" y="153.9">C2</text>
<text x="229.8" y="182.4">R28</text>
<text x="251.8" y="181.8">Q6</text>
<text x="42" y="204.7">R6</text>
<text x="129.6" y="204.7">R14</text>
<text x="300.9" y="226.6">U1</text>
</g>
<g font-size="2.4">
<text x="82.6" y="12.3">+12.6</text>
<text x="158.8" y="12.3">+8.4</text>
<text x="235" y="12.3">+4.29</text>
<text x="125.6" y="29.9">10k</text>
<text x="201.8" y="29.9">10k</text>
<text x="278" y="29.9">10k</text>
<text x="87.9" y="34">1k</text>
<text x="147.4" y="32.6">Pot3</text>
<text x="164.1" y="34">1k</text>
<text x="223.6" y="32.6">Pot2</text>
<text x="240.3" y="34">1k</text>
<text x="299.8" y="32.6">Pot1</text>
<text x="125.6" y="40.1">5k</text>
<text x="201.8" y="40.1">5k</text>
<text x="278" y="40.1">5k</text>
<text x="125.6" y="54.3">100n</text>
<text x="201.8" y="54.3">100n</text>
<text x="278" y="54.3">100n</text>
<text x="82.6" y="60.5">GND</text>
<text x="158.8" y="60.5">GND</text>
<text x="235" y="60.5">GND</text>
<text x="36.9" y="73.2">+12V</text>
<text x="108" y="73.2">+12V</text>
<text x="339.1" y="78.3">+12</text>
<text x="188" y="88.5">per_100</text>
<text x="273.1" y="85.9">+12V</text>
<text x="299.8" y="85.9">A</text>
<text x="158.6" y="90.9">330R</text>
<text x="299.8" y="91">B</text>
<text x="207" y="100.9">5k</text>
<text x="222.3" y="100.9">5k</text>
<text x="299.8" y="96.1">C</text>
<text x="299.8" y="101.2">D</text>
<text x="56.6" y="106">12V</text>
<text x="127.8" y="106">12V</text>
<text x="158.6" y="106.1">330R</text>
<text x="188" y="103.7">per_75</text>
<text x="369.6" y="103.5">1k</text>
<text x="255.1" y="113.8">10k</text>
<text x="188" y="119">per_50</text>
<text x="208.5" y="116.2">1N4148</text>
<text x="223.8" y="116.2">1N4148</text>
<text x="158.6" y="121.4">330R</text>
<text x="226.1" y="124">PIN_7</text>
<text x="264.3" y="125.4">4</text>
<text x="275.2" y="120.7" transform="rotate(-90 275.2 120.7)">8</text>
<text x="285.8" y="125.4">3</text>
<text x="7.1" y="126.6">CH</text>
<text x="18.9" y="129">1k</text>
<text x="40.9" y="126.3">2N2222</text>
<text x="54.6" y="128.9">330R</text>
<text x="72.8" y="126.6">relay_pin</text>
<text x="90" y="129">1k</text>
<text x="112" y="126.3">2N2222</text>
<text x="125.7" y="128.9">330R</text>
<text x="269.3" y="126.6">R</text>
<text x="276.4" y="129" transform="rotate(-90 276.4 129)">VCC</text>
<text x="278.9" y="131.7">DC</text>
<text x="280.3" y="126.6">Q</text>
<text x="285.8" y="130.5">7</text>
<text x="299.8" y="131.7">PIN_7</text>
<text x="305.9" y="129">1K</text>
<text x="343.2" y="126.3">2N2222</text>
<text x="158.6" y="136.6">330R</text>
<text x="188" y="134.2">per_25</text>
<text x="212.1" y="133.9">1k</text>
<text x="264.3" y="135.5">5</text>
<text x="269.3" y="136.7">CV</text>
<text x="358.4" y="133.9">2N2222</text>
<text x="264.3" y="145.7">2</text>
<text x="269.3" y="146.9">TR</text>
<text x="276.4" y="147.3" transform="rotate(-90 276.4 147.3)">GND</text>
<text x="279.1" y="146.9">TH</text>
<text x="285.8" y="145.7">6</text>
<text x="334" y="146.6">10k</text>
<text x="36.9" y="152">GND</text>
<text x="108" y="152">GND</text>
<text x="146.1" y="152">GND</text>
<text x="275.2" y="152.3" transform="rotate(-90 275.2 152.3)">1</text>
<text x="283.5" y="153.4">555</text>
<text x="223.8" y="156.8">100n</text>
<text x="239" y="156.8">100n</text>
<text x="216.8" y="185">LED</text>
<text x="251.7" y="184.7">2N2222</text>
<text x="229.7" y="187.4">100R</text>
<text x="41.9" y="207.6">10k</text>
<text x="129.5" y="207.6">10k</text>
<text x="247.7" y="210.4">GND</text>
<text x="48.3" y="218">Battery_Level</text>
<text x="135.9" y="218">Charege_connect</text>
<text x="8.9" y="228.2">GND</text>
<text x="283.2" y="230.7">per_25</text>
<text x="283.2" y="233.3">per_50</text>
<text x="296.2" y="229.5">13</text>
<text x="296.2" y="232.1">12</text>
<text x="302.3" y="230.7">RA0/AN0/C1IN+/ICSPDAT/ULPWU RC0/AN4/C2IN+</text>
<text x="302.3" y="233.3">RA1/AN1/C1IN-/VREF/ICSPCLK</text>
<text x="337.9" y="233.3">RC1/AN5/C2IN-</text>
<text x="356.9" y="229.5">10</text>
<text x="356.9" y="232.1">9</text>
<text x="365.8" y="230.7">per_100</text>
<text x="365.8" y="233.3">Pot1</text>
<text x="276.6" y="238.3">Battery_Level</text>
<text x="283.2" y="235.8">per_75</text>
<text x="296.4" y="234.6">11</text>
<text x="297.4" y="239.7">3</text>
<text x="297.4" y="237.1">4</text>
<text x="302.3" y="238.3">RA3/MCLR/VPP</text>
<text x="302.3" y="235.8">RA2/AN2/T0CKI/INT/C1OUT</text>
<text x="344.1" y="235.8">RC2/AN6</text>
<text x="344.1" y="238.3">RC3/AN7</text>
<text x="356.9" y="234.6">8</text>
<text x="356.9" y="237.1">7</text>
<text x="356.9" y="239.7">6</text>
<text x="365.8" y="235.8">Pot2</text>
<text x="365.8" y="238.3">Pot3</text>
<text x="273.2" y="243.4">Charege_connect</text>
<text x="286.5" y="240.9">CH</text>
<text x="297.4" y="242.2">2</text>
<text x="302.3" y="240.9">RA4/AN3/T1G/OSC2/CLKOUT</text>
<text x="302.3" y="243.4">RA5/T1CKI/OSC1/CLKIN</text>
<text x="334" y="240.9">RC4/C2OUT/TX/CK</text>
<text x="341.8" y="243.4">RC5/RX/DT</text>
<text x="356.9" y="242.2">5</text>
<text x="365.8" y="243.4">relay_pin</text>
<text x="365.8" y="240.9">LED</text>
<text x="300.8" y="247.4">PIC16F688</text>
<text x="300.8" y="249.9">VSS=GND</text>
</g>
<g font-size="2.4" fill="#008000">
<text x="95.2" y="36.9">+88.8</text>
<text x="171.4" y="36.9">+88.8</text>
<text x="247.6" y="36.9">+88.8</text>
<text x="339" y="100.4">+88.8</text>
</g>
<g font-size="2.3" fill="#800000">
<text x="95.7" y="39.9">Volts</text>
<text x="171.9" y="39.9">Volts</text>
<text x="248.1" y="39.9">Volts</text>
<text x="339.5" y="103.5">Volts</text>
</g>
<g font-size="1.7" fill="#c00000">
<text x="85.7" y="28.6" transform="rotate(-90 85.7 28.6)">100%</text>
<text x="161.9" y="28.2" transform="rotate(-90 161.9 28.2)">55%</text>
<text x="238.1" y="28.6" transform="rotate(-90 238.1 28.6)">100%</text>
</g>
</svg>
